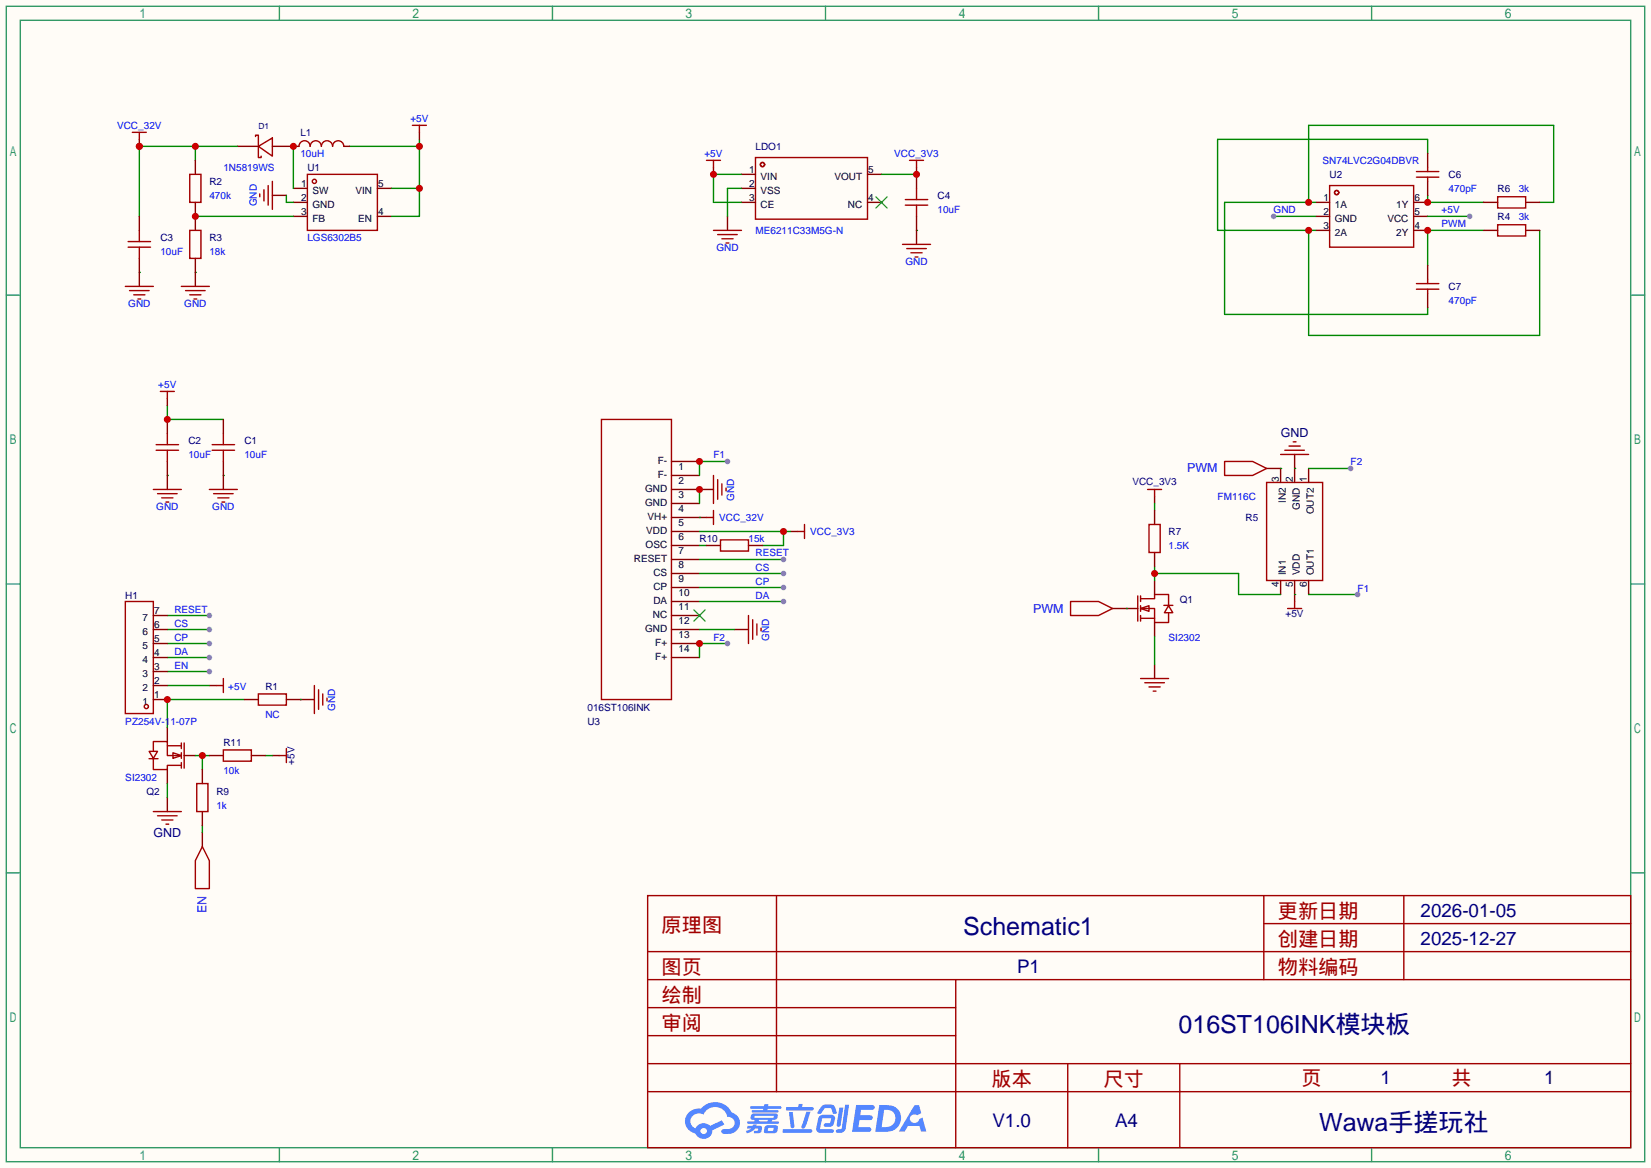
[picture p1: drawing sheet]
<svg xmlns="http://www.w3.org/2000/svg" width="299mm" height="212mm" viewBox="0 0 299 212" stroke-linecap="round" stroke-linejoin="round" font-family="sans-serif">
<path d="M0 0h299.5v211.8h-299.5z" fill="#fffcf7"/>
<g fill="none" stroke="#396" stroke-width=".25">
<path d="M1.1 1.1h297.2v209.6h-297.2zM3.7 3.7h292.1v204.5h-292.1zM50.7 1.1v2.6M100.2 1.1v2.6M149.7 1.1v2.6M199.3 1.1v2.6M248.8 1.1v2.6M1.1 53.5h2.6M295.8 53.5h2.5M1.1 105.9h2.6M295.8 105.9h2.5M1.1 158.3h2.6"/>
<path d="M295.8 158.3h2.5M50.7 208.2v2.5M100.2 208.2v2.5M149.7 208.2v2.5M199.3 208.2v2.5M248.8 208.2v2.5"/>
</g>
<g fill="none" stroke="#a10000" stroke-width=".25">
<path d="M117.5 162.4h178.3v45.8h-178.3zM117.5 177.7h178.3M117.5 172.6h178.3M140.8 162.4v35.6M173.4 177.7v30.5M229.2 162.4v15.3M229.2 167.5h66.6M254.6 162.4v15.3M117.5 182.8h55.9M117.5 198h178.3M117.5 192.9h178.3M117.5 187.8h55.9"/>
<path d="M193.7 192.9v15.3M214 192.9v15.3"/>
</g>
<g fill="#5487ff">
<path d="M155.3 200.4h2.1a.97 .97 0 0 1 1.3 .4 .53 .53 0 0 1-.7 .5h-1.8l-.2 1h1.9a.43 .43 0 0 1 .4 .5 .43 .43 0 0 1-.5 .3h-1.9l-.2 1.3h1.7a.45 .45 0 0 1 .6 .2 .45 .45 0 0 1-.2 .6l-3.2 .1z"/>
<path d="M165.9 200.5h.8l.4 1.4-.7 .4a.82 .82 0 0 0-1.2 .1 .82 .82 0 0 0 .1 1.1 .82 .82 0 0 0 1.2 0l.2-.5 .6-.3 .7 2.5h-.9l-.3-1h-2.1l-.6 1h-1.1z"/>
<path d="M152.2 200.9h.8l-.5 3.2a.36 .36 0 0 1-.4 .3 .36 .36 0 0 1-.3-.4z"/>
<path d="M153.3 200.4h.7l-.6 4.3a1.13 1.13 0 0 1-1.8 .6l.2-.4 .7-.1 .2-.2z"/>
<path d="M149 200.7l.6-.4h1a.77 .77 0 0 1 .9 .6l.3 .9-.2 .2h-.5l-.4-1h-.9a1.3 1.3 0 0 0-.8 .9l-.6 .1-.2-.2z"/>
<path d="M148.6 202.5l.5-.3h1.7a.66 .66 0 0 1 .6 .9l-.1 .4a.81 .81 0 0 1-.9 .9h-.7a.32 .32 0 0 1-.3-.4 .32 .32 0 0 1 .4-.3h.7l.3-.9-1.7 .1-.3 1.9h2.1a.32 .32 0 0 1 .4 .4 .32 .32 0 0 1-.4 .3l-2.3-.1-.5-.3v-.5z"/>
<path d="M142 204.8h5a.33 .33 0 0 1 .3 .4 .33 .33 0 0 1-.3 .3h-4.9l-.2-.2z"/>
<path d="M146.3 201.6h.7l-1 2.9a.36 .36 0 0 1-.4 .2 .36 .36 0 0 1-.3-.3z"/>
<path d="M143.1 201.7h.7l.3 2.6a.34 .34 0 0 1-.3 .3 .34 .34 0 0 1-.4-.2z"/>
<path d="M142.6 200.8h2.2l.1-.4 .1-.2h.6l-.1 .6h1.8a.32 .32 0 0 1 .3 .3 .32 .32 0 0 1-.4 .3h-4.5l-.1-.1z"/>
<path d="M135.6 204.2h.9l.1-.2 .7-.1-.1 .3h.9a.82 .82 0 0 1-.6 1.3h-.7v-.4l.7-.1v-.3h-.5l-.5 .4-1 .4-.2-.4 1-.4h-.8z"/>
<path d="M136.1 200.6h2.5v-.3h.8l-.1 .3h2.2l.2 .3-.2 .2h-2.3v.3h1.8l.2 .2-.2 .2h-4.5l-.2-.2 .1-.2h2l.1-.3h-2.3l-.1-.2z"/>
<path d="M159.5 200.4l-.7 4.9h1.6a2.47 2.47 0 0 0 2.9-1.7 2.47 2.47 0 0 0-1.4-3zM160.4 201.3a1.61 1.61 0 0 1 2 1.4 1.61 1.61 0 0 1-1.8 1.7h-.7z"/>
<path d="M136.3 202.2a.55 .55 0 0 0-.2 .7 .55 .55 0 0 0 .7 .2l.1 .3h-1.3v.4h5.5l.2-.2-.2-.2h-1.2l.2-.3a.7 .7 0 0 0 .8-.2 .7 .7 0 0 0 0-.9h-4.1zM136.9 202.4h3.3l.2 .1-.2 .2h-3.2l-.2-.1zM137.6 203.1h1.7l-.2 .3h-1.4z"/>
<path d="M138.8 204.3a1.05 1.05 0 0 0-.1 1.2 2.91 2.91 0 0 0 2.2-.2 .98 .98 0 0 0 0-1.2h-1.6zM139.4 204.6l.8-.1 .1 .1v.3l-.2 .2h-.8z"/>
<path d="M125 201.7a2.23 2.23 0 0 0-.7 2.3 2.23 2.23 0 0 0 1.8 1.6 1.58 1.58 0 0 0 1.8 .9 1.58 1.58 0 0 0 1.3-1.5l2.2-1-.5-.8-2.1 1a1.65 1.65 0 0 0-2.6 .5 1.45 1.45 0 0 1-.8-2 1.45 1.45 0 0 1 2-.7l.2 .1a2.3 2.3 0 0 1 2.3-1.3 2.3 2.3 0 0 1 2.1 1.7 1.12 1.12 0 0 1 1.2 1.1 1.12 1.12 0 0 1-1.1 1.2h-.7a.45 .45 0 0 0-.6 .3 .45 .45 0 0 0 .5 .6 2.26 2.26 0 0 0 2.9-2.5 2.04 2.04 0 0 0-1.5-1.4 3.3 3.3 0 0 0-5.5-.7l-1.2 .1zM127.1 205.2a.57 .57 0 0 1 1.1 0 .57 .57 0 0 1-1.1 0z"/>
</g>
<g fill="none" stroke="#a10000" stroke-width=".25">
<path d="M55.8 31.6h12.7v10.2h-12.7z"/>
<circle cx="57" cy="32.9" r=".38"/>
</g>
<path d="M53.2 34.2h2.6M53.2 36.7h2.6M53.2 39.2h2.6M68.5 34.2h2.5M68.5 39.2h2.5" fill="none" stroke="#870000" stroke-width=".25"/>
<path d="M63.4 26.5h12.7M71 34.2h5.1M76.1 25.3v13.9h-5.1" fill="none" stroke="#008700" stroke-width=".25"/>
<g fill="#c00">
<circle cx="76.1" cy="34.2" r=".63"/>
<circle cx="76.1" cy="26.5" r=".63"/>
</g>
<g fill="none" stroke="#a10000" stroke-width=".25">
<path d="M47.1 35.2v.5M47.9 34.4v2M48.6 33.7v3.5M49.4 32.9v5.1M54.2 26.5a1.02 1.02 0 0 1 1-1 1.02 1.02 0 0 1 1.1 1 1.02 1.02 0 0 1 1-1 1.02 1.02 0 0 1 1 1 1.02 1.02 0 0 1 1-1 1.02 1.02 0 0 1 1 1 1.02 1.02 0 0 1 1-1 1.02 1.02 0 0 1 1.1 1M74.8 22.7h2.5M76.1 22.7v1.3M128.1 29.1h2.6M129.4 29.1v1.3M241.2 33.7h15.2v11.1h-15.2zM39.2 124.3h1.3M40.5 123.1v2.5"/>
<circle cx="242.4" cy="34.9" r=".38"/>
</g>
<path d="M49.4 35.4h2.5M53.2 26.5h1M62.4 26.5h1M76.1 24v1.3M129.4 30.4v1.2M238.6 36.7h2.6M238.6 39.2h2.6M256.4 36.7h2.6M256.4 39.2h2.6M238.6 41.8h2.6M256.4 41.8h2.6M38 124.3h1.2" fill="none" stroke="#870000" stroke-width=".25"/>
<path d="M259 35.4v1.3h10.1" fill="none" stroke="#008700" stroke-width=".25"/>
<circle cx="259" cy="36.7" r=".63" fill="#c00"/>
<path d="M269.1 41.8h-10.1v6.3" fill="none" stroke="#008700" stroke-width=".25"/>
<circle cx="259" cy="41.8" r=".63" fill="#c00"/>
<path d="M231 39.2h7.6" fill="none" stroke="#008700" stroke-width=".25"/>
<circle cx="231" cy="39.2" r=".51" fill="#999"/>
<path d="M237.4 36.7v-14h44.4v14h-2.5M238.6 36.7h-16.5v20.3h36.9v-1.2" fill="none" stroke="#008700" stroke-width=".25"/>
<circle cx="237.4" cy="36.7" r=".63" fill="#c00"/>
<path d="M259 27.8v-2.5h-38.1v16.5h17.7M237.4 41.8v19h41.9v-19" fill="none" stroke="#008700" stroke-width=".25"/>
<circle cx="237.4" cy="41.8" r=".63" fill="#c00"/>
<path d="M259 39.2h7.6" fill="none" stroke="#008700" stroke-width=".25"/>
<circle cx="266.6" cy="39.2" r=".51" fill="#999"/>
<path d="M46.4 24.8v-.3h.5v4.1h.5v-.3M46.9 26.5l2.5-1.5v3.3z" fill="none" stroke="#a10000" stroke-width=".25"/>
<path d="M43.1 26.5h3.8M49.4 26.5h3.8" fill="none" stroke="#870000" stroke-width=".25"/>
<path d="M53.2 26.5v7.7" fill="none" stroke="#008700" stroke-width=".25"/>
<circle cx="53.2" cy="26.5" r=".63" fill="#c00"/>
<path d="M35.4 26.5v2.6M43.1 26.5h-17.8v12.7" fill="none" stroke="#008700" stroke-width=".25"/>
<g fill="#c00">
<circle cx="35.4" cy="26.5" r=".63"/>
<circle cx="25.3" cy="26.5" r=".63"/>
</g>
<path d="M35.4 39.2h17.8M51.9 35.4v1.3h1.3M35.4 49.4h.1" fill="none" stroke="#008700" stroke-width=".25"/>
<path d="M25.3 25.3v1.2M25.3 49.4v2.5M35.4 49.4v2.5" fill="none" stroke="#870000" stroke-width=".25"/>
<path d="M22.7 51.9h5.1M23.5 52.7h3.6M24.3 53.5h2M25 54.2h.5M32.9 51.9h5.1M33.7 52.7h3.5M34.4 53.5h2M35.2 54.2h.5" fill="none" stroke="#a10000" stroke-width=".25"/>
<circle cx="25.3" cy="26.5" r=".63" fill="#c00"/>
<g fill="none" stroke="#a10000" stroke-width=".25">
<path d="M24 24h2.5M25.3 24v1.3M137 28.6h20.4v11.2h-20.4z"/>
<circle cx="138.3" cy="29.8" r=".38"/>
</g>
<path d="M134.5 31.6h2.5M134.5 34.2h2.5M134.5 36.7h2.5M157.4 31.6h2.5M157.4 36.7h2.5" fill="none" stroke="#870000" stroke-width=".25"/>
<path d="M158.9 35.7l2 2M160.9 35.7l-2 2" fill="none" stroke="#3c3" stroke-width=".25"/>
<path d="M134.5 31.6h-5.1v5.1h5.1" fill="none" stroke="#008700" stroke-width=".25"/>
<circle cx="129.4" cy="31.6" r=".63" fill="#c00"/>
<path d="M132 39.2v2.6M166.2 30.4v1.2M166.2 41.8v2.5M30.4 72.3v1.2M30.4 86.2v2.6M40.5 86.2v2.6M232.3 85v2.5M234.8 85v2.5M237.4 85v2.5M232.3 105.3v2.5M234.8 105.3v2.5M237.4 105.3v2.5" fill="none" stroke="#870000" stroke-width=".25"/>
<g fill="none" stroke="#a10000" stroke-width=".25">
<path d="M165 29.1h2.5M166.2 29.1v1.3M129.4 41.8h5.1M130.2 42.5h3.5M130.9 43.3h2.1M131.7 44.1h.5M163.7 44.3h5.1M164.5 45.1h3.5M165.2 45.8h2.1M166 46.6h.5M29.1 71h2.5M30.4 71v1.3"/>
<path d="M27.8 88.8h5.1M28.6 89.5h3.5M29.3 90.3h2.1M30.1 91.1h.5M38 88.8h5.1M38.7 89.5h3.6M39.5 90.3h2M40.3 91.1h.5M229.7 87.5h10.2v17.8h-10.2z"/>
</g>
<path d="M134.5 34.2h-2.5v5M159.9 31.6h6.3M166.2 41.8h.1M30.4 73.5v2.6h10.1M30.4 86.2h.1M237.4 85h7.6" fill="none" stroke="#008700" stroke-width=".25"/>
<circle cx="245" cy="85" r=".51" fill="#999"/>
<path d="M237.4 107.8h8.9" fill="none" stroke="#008700" stroke-width=".25"/>
<circle cx="246.3" cy="107.8" r=".51" fill="#999"/>
<path d="M209.4 90v1.3M229.7 85h2.6M234.8 82.4v2.6M204.3 110.4h2.1M209.4 105.3v2.5M209.4 112.9v2.5M234.8 107.8v1.3M209.4 120.5v2.6" fill="none" stroke="#870000" stroke-width=".25"/>
<g fill="none" stroke="#a10000" stroke-width=".25">
<path d="M208.2 88.8h2.5M209.4 88.8v1.2M222.1 83.7h5.1l2.5 1.3-2.5 1.2h-5.1zM232.3 82.4h5.1M233 81.7h3.6M233.8 80.9h2M234.6 80.1h.5M206.4 108.1v4.5M206.9 110.4l1.5-.5v1zM206.9 108.6h2.5v-.8h2.6v2.1M206.9 110.4h2.5v2.5h2.6v-1.8M206.9 112.1h2.5"/>
<path d="M206.9 108.1v1M206.9 109.9v1M206.9 111.6v1M211.1 109.8h1.6M212 109.9l.7 1.2h-1.5zM233.6 110.4h2.5M234.8 109.1v1.3M206.9 123.1h5.1M207.6 123.8h3.6M208.4 124.6h2M209.2 125.3h.5"/>
</g>
<path d="M209.4 91.3v1.3M232.3 85h.1M234.8 85h.1M209.4 102.7v2.6M209.4 115.4v5.1M209.4 104h15.3v3.8h7.6M234.8 107.8h.1" fill="none" stroke="#008700" stroke-width=".25"/>
<circle cx="209.4" cy="104" r=".63" fill="#c00"/>
<g fill="none" stroke="#870000" stroke-width=".25">
<path d="M121.8 83.7h5.1M121.8 86.2h5.1M121.8 88.8h5.1M121.8 91.3h5.1M121.8 93.9h5.1M121.8 96.4h5.1M121.8 98.9h5.1M121.8 101.5h5.1M121.8 104h5.1M121.8 106.6h5.1M121.8 109.1h5.1M121.8 111.6h5.1"/>
<path d="M121.8 114.2h5.1M121.8 116.7h5.1M121.8 119.3h5.1M201.8 110.4h2.5"/>
</g>
<path d="M109.1 76.1h12.7v50.8h-12.7zM194.2 109.1h5.1l2.5 1.3-2.5 1.2h-5.1z" fill="none" stroke="#a10000" stroke-width=".25"/>
<path d="M132 83.7h-5.1v2.5M204.3 110.4h.1" fill="none" stroke="#008700" stroke-width=".25"/>
<path d="M125.9 110.6l2 2M127.9 110.6l-2 2" fill="none" stroke="#3c3" stroke-width=".25"/>
<circle cx="126.9" cy="83.7" r=".63" fill="#c00"/>
<circle cx="132" cy="83.7" r=".51" fill="#999"/>
<path d="M132 116.7h-5.1v2.6" fill="none" stroke="#008700" stroke-width=".25"/>
<circle cx="126.9" cy="116.7" r=".63" fill="#c00"/>
<circle cx="132" cy="116.7" r=".51" fill="#999"/>
<path d="M126.9 88.8v2.5" fill="none" stroke="#008700" stroke-width=".25"/>
<path d="M126.9 88.8h2.5" fill="none" stroke="#870000" stroke-width=".25"/>
<circle cx="126.9" cy="88.8" r=".63" fill="#c00"/>
<path d="M129.4 86.2v5.1M130.2 87v3.6M130.9 87.8v2M131.7 88.5v.5M144.7 96.4h1.2M145.9 95.1v2.6M135.8 111.6v5.1M136.5 112.4v3.6M137.3 113.2v2M138 113.9v.5" fill="none" stroke="#a10000" stroke-width=".25"/>
<path d="M143.4 96.4h1.3M133.2 114.2h2.6" fill="none" stroke="#870000" stroke-width=".25"/>
<path d="M126.9 96.4h16.5M142.1 96.4v2.5h-3.8M126.9 114.2h6.3" fill="none" stroke="#008700" stroke-width=".25"/>
<circle cx="142.1" cy="96.4" r=".63" fill="#c00"/>
<path d="M126.9 93.9h1.2" fill="none" stroke="#870000" stroke-width=".25"/>
<path d="M128.1 93.9h1.3M129.4 92.6v2.5" fill="none" stroke="#a10000" stroke-width=".25"/>
<path d="M126.9 93.9h.1M126.9 98.9h1.2M126.9 101.5h15.2" fill="none" stroke="#008700" stroke-width=".25"/>
<circle cx="142.1" cy="101.5" r=".51" fill="#999"/>
<path d="M126.9 104h15.2" fill="none" stroke="#008700" stroke-width=".25"/>
<circle cx="142.1" cy="104" r=".51" fill="#999"/>
<path d="M126.9 106.6h15.2" fill="none" stroke="#008700" stroke-width=".25"/>
<circle cx="142.1" cy="106.6" r=".51" fill="#999"/>
<path d="M126.9 109.1h15.2" fill="none" stroke="#008700" stroke-width=".25"/>
<circle cx="142.1" cy="109.1" r=".51" fill="#999"/>
<path d="M30.4 111.6h7.6" fill="none" stroke="#008700" stroke-width=".25"/>
<circle cx="38" cy="111.6" r=".51" fill="#999"/>
<path d="M30.4 114.2h7.6" fill="none" stroke="#008700" stroke-width=".25"/>
<circle cx="38" cy="114.2" r=".51" fill="#999"/>
<path d="M30.4 116.7h7.6" fill="none" stroke="#008700" stroke-width=".25"/>
<circle cx="38" cy="116.7" r=".51" fill="#999"/>
<path d="M30.4 119.3h7.6" fill="none" stroke="#008700" stroke-width=".25"/>
<circle cx="38" cy="119.3" r=".51" fill="#999"/>
<path d="M30.4 124.3h7.6M30.4 121.8h7.6" fill="none" stroke="#008700" stroke-width=".25"/>
<circle cx="38" cy="121.8" r=".51" fill="#999"/>
<path d="M27 137.6h1.7M27.1 136.3h1.5l-.8 1.2zM27.8 137.5v2.1h2.6v-.8h2.5M27.8 136.3v-1.8h2.6v2.5h2.5M30.4 135.3h2.5M31.4 136.5l1.5 .5-1.5 .5zM32.9 134.7v1.1M32.9 136.5v1M32.9 138.3v1M33.4 134.7v4.6" fill="none" stroke="#a10000" stroke-width=".25"/>
<path d="M30.4 132v2.5M30.4 139.6v2.5M33.4 137h2" fill="none" stroke="#870000" stroke-width=".25"/>
<path d="M35.4 137h2.6M36.7 137v2.6" fill="none" stroke="#008700" stroke-width=".25"/>
<circle cx="36.7" cy="137" r=".63" fill="#c00"/>
<path d="M27.8 126.9h2.6M49.4 137h1.3M30.4 144.7v2.5M36.7 151v2.5" fill="none" stroke="#870000" stroke-width=".25"/>
<g fill="none" stroke="#a10000" stroke-width=".25">
<path d="M22.7 109.1h5.1v20.3h-5.1zM50.7 137h1.2M51.9 135.8v2.5M27.8 147.2h5.1M28.6 148h3.5M29.3 148.7h2.1M30.1 149.5h.5M36.7 153.5l1.3 2.6v5.1h-2.6v-5.1z"/>
<circle cx="26.5" cy="128.1" r=".38"/>
</g>
<path d="M44.3 126.9h-13.9v5.1M48.1 137h1.3M30.4 142.1v2.6M36.7 149.7v1.3" fill="none" stroke="#008700" stroke-width=".25"/>
<circle cx="30.4" cy="126.9" r=".63" fill="#c00"/>
<path d="M25.3 39.2v2.6M25.3 46.9v2.5M30.4 76.1v2.5M40.5 76.1v2.5M30.4 83.7v2.5M40.5 83.7v2.5M27.8 119.3h2.6M27.8 116.7h2.6M27.8 114.2h2.6M27.8 111.6h2.6M27.8 124.3h2.6M27.8 121.8h2.6" fill="none" stroke="#870000" stroke-width=".25"/>
<path d="M25.3 49.4h.1M40.5 86.2h.1" fill="none" stroke="#008700" stroke-width=".25"/>
<path d="M23.2 44.8h4.1M23.2 43.8h4.1M25.3 41.8v2M25.3 44.8v2.1M30.4 78.6v2M40.5 78.6v2M28.3 81.7h4.1M28.3 80.6h4.1M38.5 81.7h4M38.5 80.6h4M40.5 81.7v2" fill="none" stroke="#a10000" stroke-width=".25"/>
<circle cx="30.4" cy="76.1" r=".63" fill="#c00"/>
<path d="M164.2 36.2h4.1M30.4 81.7v2" fill="none" stroke="#a10000" stroke-width=".25"/>
<path d="M166.2 31.6v2.6" fill="none" stroke="#870000" stroke-width=".25"/>
<circle cx="166.2" cy="31.6" r=".63" fill="#c00"/>
<path d="M34.4 31.6h2v5.1h-2zM164.2 37.2h4.1M166.2 34.2v2M166.2 37.2v2M256.9 32.1h4.1M256.9 31.1h4.1M259 30.4v.7M259 32.1v.8M256.9 52.5h4.1M256.9 51.4h4.1M259 50.7v.7M259 52.5v.7" fill="none" stroke="#a10000" stroke-width=".25"/>
<path d="M35.4 29.1v2.5M35.4 36.7v5.1M166.2 39.2v2.6M259 27.8v2.6M259 32.9v2.5M259 48.1v2.6M259 53.2v2.6" fill="none" stroke="#870000" stroke-width=".25"/>
<circle cx="35.4" cy="39.2" r=".63" fill="#c00"/>
<g fill="none" stroke="#870000" stroke-width=".25">
<path d="M269.1 36.7h2.6M276.7 36.7h2.6M35.4 46.9v2.5M269.1 41.8h2.6M276.7 41.8h2.6M128.1 98.9h2.6M135.8 98.9h2.5M209.4 92.6v2.5M209.4 100.2v2.5M36.7 139.6v2.5M38 137h2.5M44.3 126.9h2.6"/>
<path d="M45.6 137h2.5M51.9 126.9h5.1M36.7 147.2v2.5"/>
</g>
<path d="M271.7 35.7h5v2h-5zM34.4 41.8h2v5.1h-2zM271.7 40.8h5v2h-5zM130.7 97.9h5.1v2h-5.1zM208.4 95.1h2v5.1h-2zM40.5 136h5.1v2h-5.1zM46.9 125.9h5v2h-5zM57 124.3v5.1M57.8 125.1v3.6M58.5 125.9v2M59.3 126.6v.5M35.7 142.1h2v5.1h-2z" fill="none" stroke="#a10000" stroke-width=".25"/>
<path d="M54.5 126.9h.1" fill="none" stroke="#008700" stroke-width=".25"/>
<g font-size="4.5" fill="#000080">
<text x="174.7" y="169.5">Schematic1</text>
<text x="213.8" y="187.3">016ST106INK模块板</text>
<text x="239.3" y="205.1">Wawa手搓玩社</text>
</g>
<g font-size="3.7" fill="#a00000">
<text x="231.8" y="166.5">更新日期</text>
<text x="120" y="169">原理图</text>
<text x="231.8" y="171.6">创建日期</text>
<text x="120" y="176.6">图页</text>
<text x="231.8" y="176.6">物料编码</text>
<text x="120" y="181.7">绘制</text>
<text x="120" y="186.8">审阅</text>
<text x="179.9" y="197">版本</text>
<text x="200.2" y="197">尺寸</text>
<text x="236.1" y="196.7">页</text>
<text x="263.3" y="196.7">共</text>
</g>
<g font-size="3.4" fill="#000080">
<text x="257.7" y="166.3">2026-01-05</text>
<text x="257.7" y="171.4">2025-12-27</text>
<text x="184.5" y="176.5">P1</text>
<text x="250.4" y="196.6">1</text>
<text x="280.1" y="196.6">1</text>
<text x="180" y="204.4">V1.0</text>
<text x="202.3" y="204.4">A4</text>
</g>
<g font-size="2.3" fill="#000080">
<text x="232.3" y="79.3">GND</text>
<text x="27.8" y="151.7">GND</text>
</g>
<g font-size="2.3" fill="#00f">
<text x="215.3" y="85.7">PWM</text>
<text x="187.4" y="111.1">PWM</text>
<text x="37.4" y="165.6" transform="rotate(-90 37.4 165.6)">EN</text>
</g>
<g font-size="1.8" fill="#00f">
<text x="21.2" y="23.5">VCC_32V</text>
<text x="74.4" y="22.2">+5V</text>
<text x="54.5" y="28.5">10uH</text>
<text x="127.8" y="28.5">+5V</text>
<text x="162.2" y="28.5">VCC_3V3</text>
<text x="239.9" y="29.8">SN74LVC2G04DBVR</text>
<text x="40.5" y="31.1">1N5819WS</text>
<text x="262.8" y="34.9">470pF</text>
<text x="275.5" y="34.9">3k</text>
<text x="38" y="36.2">470k</text>
<text x="46.6" y="37.4" transform="rotate(-90 46.6 37.4)">GND</text>
<text x="170.1" y="38.7">10uF</text>
<text x="231" y="38.7">GND</text>
<text x="261.5" y="41.2">PWM</text>
<text x="261.5" y="38.7">+5V</text>
<text x="275.5" y="40">3k</text>
<text x="29.1" y="46.3">10uF</text>
<text x="38" y="46.3">18k</text>
<text x="55.8" y="43.8">LGS6302B5</text>
<text x="129.9" y="45.6">GND</text>
<text x="137" y="42.5">ME6211C33M5G-N</text>
<text x="164.2" y="48.1">GND</text>
<text x="23.3" y="55.7">GND</text>
<text x="33.4" y="55.7">GND</text>
<text x="262.8" y="55.2">470pF</text>
<text x="28.7" y="70.4">+5V</text>
<text x="34.2" y="83.1">10uF</text>
<text x="44.3" y="83.1">10uF</text>
<text x="129.4" y="83.1">F1</text>
<text x="245" y="84.4">F2</text>
<text x="28.3" y="92.5">GND</text>
<text x="38.5" y="92.5">GND</text>
<text x="130.5" y="94.6">VCC_32V</text>
<text x="133.2" y="90.8" transform="rotate(-90 133.2 90.8)">GND</text>
<text x="220.9" y="90.8">FM116C</text>
<text x="135.8" y="98.4">15k</text>
<text x="137" y="100.9">RESET</text>
<text x="147" y="97.1">VCC_3V3</text>
<text x="212" y="99.7">1.5K</text>
<text x="137" y="103.5">CS</text>
<text x="137" y="106">CP</text>
<text x="246.3" y="107.3">F1</text>
<text x="31.6" y="111.1">RESET</text>
<text x="31.6" y="113.6">CS</text>
<text x="137" y="108.5">DA</text>
<text x="31.6" y="116.2">CP</text>
<text x="31.6" y="118.7">DA</text>
<text x="129.4" y="116.2">F2</text>
<text x="139.5" y="116.2" transform="rotate(-90 139.5 116.2)">GND</text>
<text x="212" y="116.2">SI2302</text>
<text x="31.6" y="121.2">EN</text>
<text x="41.4" y="125.1">+5V</text>
<text x="22.7" y="131.4">PZ254V-11-07P</text>
<text x="48.1" y="130.1">NC</text>
<text x="60.8" y="128.9" transform="rotate(-90 60.8 128.9)">GND</text>
<text x="22.7" y="141.6">SI2302</text>
<text x="40.5" y="140.3">10k</text>
<text x="39.2" y="146.6">1k</text>
</g>
<g font-size="1.8" fill="#000080">
<text x="54.5" y="24.7">L1</text>
<text x="137" y="27.3">LDO1</text>
<text x="38" y="33.6">R2</text>
<text x="55.8" y="31.1">U1</text>
<text x="241.2" y="32.3">U2</text>
<text x="262.8" y="32.3">C6</text>
<text x="271.7" y="34.9">R6</text>
<text x="170.1" y="36.2">C4</text>
<text x="271.7" y="40">R4</text>
<text x="29.1" y="43.8">C3</text>
<text x="38" y="43.8">R3</text>
<text x="262.8" y="52.7">C7</text>
<text x="34.2" y="80.6">C2</text>
<text x="44.3" y="80.6">C1</text>
<text x="205.4" y="88">VCC_3V3</text>
<text x="225.9" y="94.6">R5</text>
<text x="126.9" y="98.4">R10</text>
<text x="212" y="97.1">R7</text>
<text x="22.7" y="108.5">H1</text>
<text x="214" y="109.3">Q1</text>
<text x="233.2" y="111.9">+5V</text>
<text x="48.1" y="125.1">R1</text>
<text x="106.6" y="128.9">016ST106INK</text>
<text x="106.6" y="131.4">U3</text>
<text x="40.5" y="135.2">R11</text>
<text x="53.4" y="138.7" transform="rotate(-90 53.4 138.7)">+5V</text>
<text x="26.5" y="144.1">Q2</text>
<text x="39.2" y="144.1">R9</text>
</g>
<g font-size="1.8">
<text x="54.6" y="33.9">1</text>
<text x="56.7" y="35.1">SW</text>
<text x="64.5" y="35.1">VIN</text>
<text x="68.6" y="33.9">5</text>
<text x="135.9" y="31.3">1</text>
<text x="135.9" y="33.9">2</text>
<text x="138" y="32.6">VIN</text>
<text x="138" y="35.1">VSS</text>
<text x="151.4" y="32.6">VOUT</text>
<text x="157.5" y="31.3">5</text>
<text x="54.6" y="36.4">2</text>
<text x="54.6" y="38.9">3</text>
<text x="56.7" y="37.7">GND</text>
<text x="56.7" y="40.2">FB</text>
<text x="65" y="40.2">EN</text>
<text x="68.6" y="38.9">4</text>
<text x="135.9" y="36.4">3</text>
<text x="138" y="37.7">CE</text>
<text x="153.8" y="37.7">NC</text>
<text x="157.5" y="36.4">4</text>
<text x="240" y="36.4">1</text>
<text x="240" y="38.9">2</text>
<text x="240" y="41.5">3</text>
<text x="242.1" y="37.7">1A</text>
<text x="242.1" y="40.2">GND</text>
<text x="251.6" y="40.2">VCC</text>
<text x="253.3" y="37.7">1Y</text>
<text x="256.5" y="41.5">4</text>
<text x="256.5" y="38.9">5</text>
<text x="256.5" y="36.4">6</text>
<text x="242.1" y="42.7">2A</text>
<text x="253.3" y="42.7">2Y</text>
<text x="117" y="89.2">GND</text>
<text x="119.3" y="84.2">F-</text>
<text x="119.3" y="86.7">F-</text>
<text x="123.1" y="85.2">1</text>
<text x="123.1" y="87.7">2</text>
<text x="232" y="87.4" transform="rotate(-90 232 87.4)">3</text>
<text x="234.5" y="87.4" transform="rotate(-90 234.5 87.4)">2</text>
<text x="237.1" y="87.4" transform="rotate(-90 237.1 87.4)">1</text>
<text x="117" y="91.8">GND</text>
<text x="117.5" y="94.3">VH+</text>
<text x="123.1" y="90.3">3</text>
<text x="123.1" y="92.8">4</text>
<text x="123.1" y="95.3">5</text>
<text x="233.2" y="91.3" transform="rotate(-90 233.2 91.3)">IN2</text>
<text x="235.8" y="92.5" transform="rotate(-90 235.8 92.5)">GND</text>
<text x="238.3" y="93.3" transform="rotate(-90 238.3 93.3)">OUT2</text>
<text x="115" y="101.9">RESET</text>
<text x="117.1" y="99.4">OSC</text>
<text x="117.2" y="96.9">VDD</text>
<text x="123.1" y="97.9">6</text>
<text x="123.1" y="100.4">7</text>
<text x="118.5" y="104.5">CS</text>
<text x="118.5" y="107">CP</text>
<text x="123.1" y="103">8</text>
<text x="123.1" y="105.5">9</text>
<text x="232" y="106.4" transform="rotate(-90 232 106.4)">4</text>
<text x="233.2" y="104.3" transform="rotate(-90 233.2 104.3)">IN1</text>
<text x="234.5" y="106.4" transform="rotate(-90 234.5 106.4)">5</text>
<text x="235.8" y="104.3" transform="rotate(-90 235.8 104.3)">VDD</text>
<text x="237.1" y="106.4" transform="rotate(-90 237.1 106.4)">6</text>
<text x="238.3" y="104.3" transform="rotate(-90 238.3 104.3)">OUT1</text>
<text x="25.9" y="112.6">7</text>
<text x="27.9" y="113.9">6</text>
<text x="27.9" y="111.3">7</text>
<text x="118.4" y="112.1">NC</text>
<text x="118.5" y="109.6">DA</text>
<text x="123.1" y="108">10</text>
<text x="123.1" y="110.6">11</text>
<text x="123.1" y="113.1">12</text>
<text x="25.9" y="117.7">5</text>
<text x="25.9" y="115.1">6</text>
<text x="27.9" y="118.9">4</text>
<text x="27.9" y="116.4">5</text>
<text x="117" y="114.6">GND</text>
<text x="118.9" y="117.2">F+</text>
<text x="118.9" y="119.7">F+</text>
<text x="123.1" y="115.7">13</text>
<text x="123.1" y="118.2">14</text>
<text x="25.9" y="125.3">2</text>
<text x="25.9" y="122.8">3</text>
<text x="25.9" y="120.2">4</text>
<text x="27.9" y="124">2</text>
<text x="27.9" y="121.5">3</text>
<text x="25.9" y="127.8">1</text>
<text x="27.9" y="126.6">1</text>
</g>
<text font-size="1.5" fill="#000080" x="46.9" y="23.5">D1</text>
</svg>
